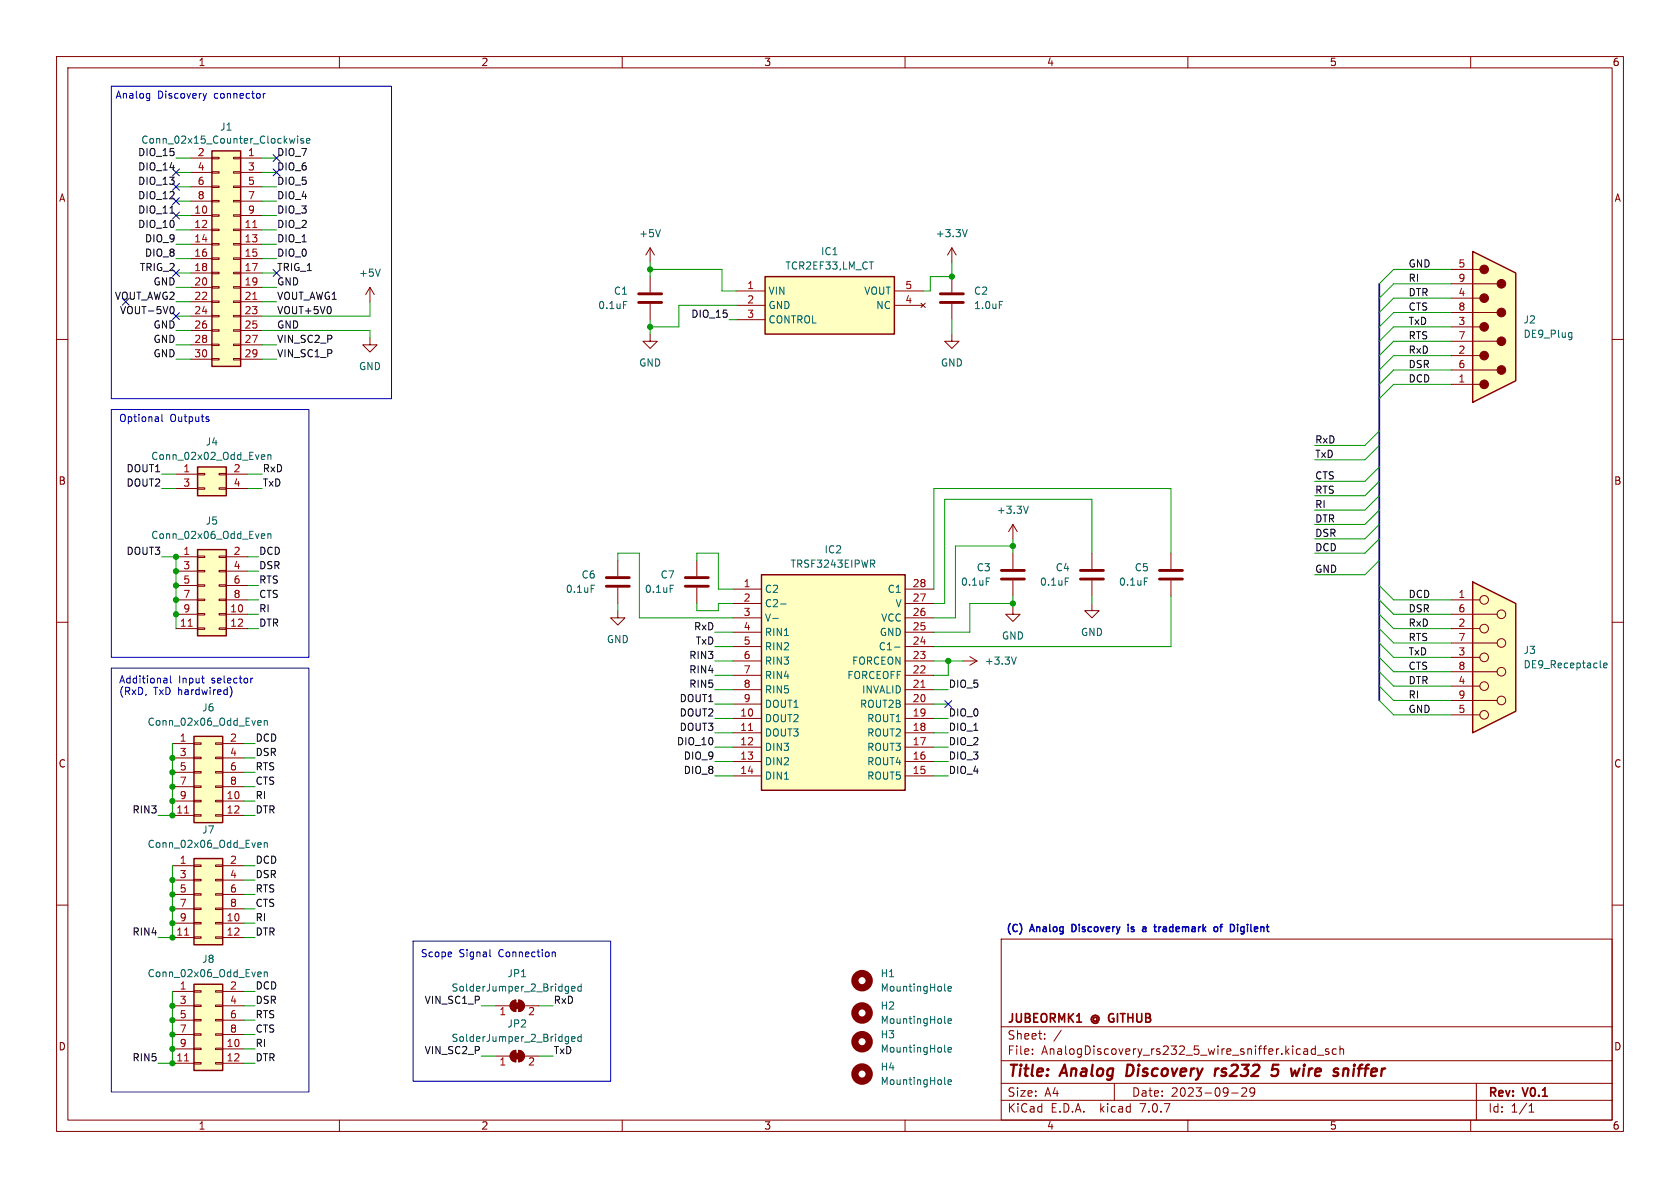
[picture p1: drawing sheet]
<svg xmlns="http://www.w3.org/2000/svg" width="297mm" height="210mm" viewBox="0 0 297 210" stroke-linecap="round" stroke-linejoin="round" font-family="sans-serif">
<g fill="none" stroke="#840000" stroke-width=".18">
<path d="M10 10h277v190h-277zM12 12h273v186h-273zM60 10v2M110 10v2M160 10v2M210 10v2M260 10v2M33.7 27.9h3.8M33.7 38.1h3.8M33.7 30.5h3.8M33.7 33h3.8M33.7 35.6h3.8"/>
<path d="M37.5 38h1.2v.2h-1.2zM37.5 35.4h1.2v.3h-1.2zM37.5 32.9h1.2v.2h-1.2zM37.5 30.4h1.2v.2h-1.2zM37.5 27.8h1.2v.3h-1.2zM41.3 38h1.2v.2h-1.2zM41.3 35.4h1.2v.3h-1.2zM41.3 32.9h1.2v.2h-1.2zM41.3 30.4h1.2v.2h-1.2zM41.3 27.8h1.2v.3h-1.2zM42.5 27.9h3.9M42.5 38.1h3.9"/>
<path d="M42.5 30.5h3.9M42.5 33h3.9M42.5 35.6h3.9M10 60h2M33.7 40.6h3.8M33.7 43.2h3.8M33.7 45.7h3.8M33.7 48.3h3.8M33.7 50.8h3.8M33.7 53.3h3.8M33.7 55.9h3.8M33.7 58.4h3.8"/>
<path d="M37.5 58.3h1.2v.2h-1.2zM37.5 55.8h1.2v.2h-1.2zM37.5 53.2h1.2v.3h-1.2zM37.5 50.7h1.2v.2h-1.2zM37.5 48.1h1.2v.3h-1.2zM37.5 45.6h1.2v.2h-1.2zM37.5 43.1h1.2v.2h-1.2zM37.5 40.5h1.2v.3h-1.2zM41.3 58.3h1.2v.2h-1.2zM41.3 55.8h1.2v.2h-1.2zM41.3 53.2h1.2v.3h-1.2zM41.3 50.7h1.2v.2h-1.2z"/>
<path d="M41.3 48.1h1.2v.3h-1.2zM41.3 45.6h1.2v.2h-1.2zM41.3 43.1h1.2v.2h-1.2zM41.3 40.5h1.2v.3h-1.2zM42.5 40.6h3.9M42.5 43.2h3.9M42.5 45.7h3.9M42.5 48.3h3.9M42.5 50.8h3.9M42.5 53.3h3.9M42.5 55.9h3.9M42.5 58.4h3.9"/>
<path d="M65.4 59.7v1.3h1.3l-1.3 1.2-1.3-1.2h1.3M65.4 50.8l-.8 1.3M65.4 50.8v2.5M65.4 50.8l.8 1.3M168.3 59.1v1.2h1.2l-1.2 1.3-1.3-1.3h1.3M168.3 48.9v2.8M168.3 53.7v2.8M285 60h2M33.7 61h3.8M33.7 63.5h3.8M37.5 63.4h1.2v.2h-1.2zM37.5 60.8h1.2v.3h-1.2z"/>
<path d="M41.3 63.4h1.2v.2h-1.2zM41.3 60.8h1.2v.3h-1.2zM42.5 61h3.9M42.5 63.5h3.9M31.1 98.4h3.8M34.9 98.3h1.3v.3h-1.3zM38.7 98.3h1.3v.3h-1.3zM40 98.4h3.8M179.1 92.7v2.6M179.1 97.8v2.8M179.1 92.7l-.8 1.3M179.1 92.7l.7 1.3"/>
<path d="M193 97.8v2.8M10 110h2M31.1 108.6h3.8M31.1 111.1h3.8M31.1 101h3.8M31.1 103.5h3.8M31.1 106h3.8M34.9 111h1.3v.3h-1.3zM34.9 108.5h1.3v.2h-1.3zM34.9 105.9h1.3v.3h-1.3zM34.9 103.4h1.3v.2h-1.3zM34.9 100.8h1.3v.3h-1.3z"/>
<path d="M38.7 111h1.3v.3h-1.3zM38.7 108.5h1.3v.2h-1.3zM38.7 105.9h1.3v.3h-1.3zM38.7 103.4h1.3v.2h-1.3zM38.7 100.8h1.3v.3h-1.3zM40 108.6h3.8M40 111.1h3.8M40 101h3.8M40 103.5h3.8M40 106h3.8M179.1 107.3v1.3h1.2l-1.2 1.3-1.3-1.3h1.3M179.1 102.6v2.8"/>
<path d="M193 102.6v2.8M285 110h2M30.5 131.4h3.8M30.5 134h3.8M30.5 136.5h3.8M30.5 139.1h3.8M34.3 138.9h1.3v.3h-1.3zM34.3 136.4h1.3v.3h-1.3zM34.3 133.9h1.3v.2h-1.3zM34.3 131.3h1.3v.3h-1.3zM38.1 138.9h1.3v.3h-1.3zM38.1 136.4h1.3v.3h-1.3z"/>
<path d="M38.1 133.9h1.3v.2h-1.3zM38.1 131.3h1.3v.3h-1.3zM39.4 131.4h3.8M39.4 134h3.8M39.4 136.5h3.8M39.4 139.1h3.8M10 160h2M30.5 153h3.8M30.5 155.6h3.8M30.5 158.1h3.8M30.5 141.6h3.8M30.5 144.1h3.8"/>
<path d="M34.3 158h1.3v.2h-1.3zM34.3 155.4h1.3v.3h-1.3zM34.3 152.9h1.3v.3h-1.3zM34.3 144h1.3v.3h-1.3zM34.3 141.5h1.3v.2h-1.3zM38.1 158h1.3v.2h-1.3zM38.1 155.4h1.3v.3h-1.3zM38.1 152.9h1.3v.3h-1.3zM38.1 144h1.3v.3h-1.3zM38.1 141.5h1.3v.2h-1.3zM39.4 153h3.8M39.4 155.6h3.8"/>
<path d="M39.4 158.1h3.8M39.4 141.6h3.8M39.4 144.1h3.8M285 160h2M30.5 177.8h3.8M30.5 175.3h3.8M30.5 163.2h3.8M30.5 165.7h3.8M30.5 160.7h3.8M34.3 177.7h1.3v.2h-1.3zM34.3 175.1h1.3v.3h-1.3zM34.3 165.6h1.3v.3h-1.3z"/>
<path d="M34.3 163.1h1.3v.2h-1.3zM34.3 160.5h1.3v.3h-1.3zM38.1 177.7h1.3v.2h-1.3zM38.1 175.1h1.3v.3h-1.3zM38.1 165.6h1.3v.3h-1.3zM38.1 163.1h1.3v.2h-1.3zM38.1 160.5h1.3v.3h-1.3zM39.4 177.8h3.8M39.4 175.3h3.8M39.4 163.2h3.8M39.4 165.7h3.8M39.4 160.7h3.8"/>
<path d="M87.6 177.8h2.6M90.5 177.1l.7-.3v2a1.02 1.02 0 0 1-1-.6 1.02 1.02 0 0 1 .3-1.1zM91.7 176.8a1.02 1.02 0 0 1 1 1 1.02 1.02 0 0 1-1 1zM92.7 177.8h2.5M177 166h108v32h-108zM30.5 185.4h3.8M30.5 188h3.8M30.5 180.3h3.8M30.5 182.9h3.8M34.3 187.8h1.3v.3h-1.3zM34.3 185.3h1.3v.2h-1.3zM34.3 182.8h1.3v.2h-1.3z"/>
<path d="M34.3 180.2h1.3v.3h-1.3zM38.1 187.8h1.3v.3h-1.3zM38.1 185.3h1.3v.2h-1.3zM38.1 182.8h1.3v.2h-1.3zM38.1 180.2h1.3v.3h-1.3zM39.4 185.4h3.8M39.4 188h3.8M39.4 180.3h3.8M39.4 182.9h3.8M60 198v2M110 198v2M160 198v2"/>
<path d="M177 194.5h108M177 191.5h108M177 187.5h108M177 181.5h108M182.5 186.3v.1M182.5 185.5v.1M184.7 183.6v.1M184.7 182.8v.1M187.6 182.1l-1.3 2M197 191.5v3M210 198v2M217.7 193.2h1.2"/>
<path d="M219.5 192.4l.6-.1 .2 .1 .1 .3-.9 1.1h.9M221.8 192.9l-.3 .3h-.3l-.2-.3 .1-.5 .4-.1 .2 .1a.99 .99 0 0 1-.3 1.4h-.3M230.7 185.4h.3l.2 .2v.8M231.2 186.3l-.5 .1M231.2 185.8h-.5M232.5 185.5l-.4-.1-.3 .3v.4l.2 .2h.5M232.5 184.9v1.5M232.9 186.5h1.1M234.9 185.5l-.4-.1-.2 .2 .1 .2 .5 .2v.3h-.6M236.2 185.5l-.4-.1-.3 .3v.4l.2 .2h.5M236.9 185.5l.2-.1 .4 .1v.9M236.9 184.9v1.5"/>
<path d="M260 198v2M261 191.5v6.5M270.3 196.6h.9M270.3 195.5l.4-.4v1.5"/>
</g>
<path d="M199.4 188.2l-.3 2h.5M214.9 188.9l-.2 1.3M215.5 188.9l-.4 .1-.3 .3M226 188.2h-.9l-.2 1 .3-.2 .6 .1 .2 .3-.2 .6-.3 .2h-.5l-.2-.2M230.5 188.9l-.2 1.3M230.6 188.2l-.1 .1 .1 .1M230.6 188.2l.1 .1-.1 .1M230.6 188.2v.2M238.1 188.9l.3 .3-.1 1" fill="none" stroke="#840000" stroke-width=".4"/>
<path d="M166.2 53.5h4.1M166.2 51.9h4.1M177 100.8h4.1M177 102.4h4.1M191 100.8h4.1M191 102.4h4.1" fill="none" stroke="#840000" stroke-width=".51"/>
<g fill="none" stroke="#006464" stroke-width=".18">
<path d="M52.1 24.5l-.2 .8-.3-.6M52.6 24v.2M52.6 24.5v.8M53.6 24.5h-.3l-.1 .2v.1l.4 .2v.3h-.4M54.2 24.9l.6-.1-.1-.3h-.3l-.2 .2v.6h.5M67.2 47.6l-.4 1.2M176.7 53.3h.6M46.4 94.3l.3 .1 .1 .3-.6 .1M46.7 95.1l-.3 .1M47.4 94.5l.1-.2 .3 .1 .1 .8M47.4 94.3v.9M181.8 89.5l-.4 1.2"/>
<path d="M174.4 102.2h.6M188.3 102.2h.6M45.7 127.4h.4l.1 .3-.6 .1M46.1 128.2h-.4M46.7 127.4v.8M46.7 127.5l.2-.1h.3l.1 .8M45.7 149h.4l.1 .3-.6 .1M46.1 149.7l-.4 .1M46.7 149v.8M46.7 149.1l.2-.1h.3l.1 .8M45.7 171.8l.4 .1 .1 .2-.6 .1M46.1 172.6l-.4 .1"/>
<path d="M46.7 171.9l.2-.1 .3 .1 .1 .8M46.7 171.8v.9M100.1 174.4h.4M100.5 174.4v1l-.2 .2M100.5 175.1l-.4 .1M101.1 174.8l.6-.1-.1-.3h-.4l-.1 .1v.6h.5M102.7 174.4h-.3l-.3 .2 .2 .5h.4M102.7 173.9v1.3M167 175l.2 .2M167.6 174.8l.6-.1-.1-.3h-.3l-.2 .1 .1 .6h.4M167 185.8l.2 .2M167 191.5l.2 .2"/>
<path d="M167.6 185.6l.6-.1-.1-.3h-.3l-.2 .1 .1 .6h.4M167.6 191.3l.6-.1-.1-.3h-.3l-.2 .1 .1 .7h.4"/>
</g>
<g fill="#840000" stroke="#840000" stroke-width=".18">
<path d="M90.9 177.3h1v1h-1z"/>
<path d="M90.5 177.1l.7-.3v2a1.02 1.02 0 0 1-1-.6 1.02 1.02 0 0 1 .3-1.1z"/>
<path d="M91.7 176.8a1.02 1.02 0 0 1 1 1 1.02 1.02 0 0 1-1 1z"/>
</g>
<g fill="#ffffc2" stroke="#ffffc2" stroke-width=".18">
<path d="M34.3 174h5.1v15.2h-5.1z"/>
<path d="M34.3 151.8h5.1v15.2h-5.1z"/>
<path d="M34.3 130.2h5.1v15.2h-5.1z"/>
<path d="M37.5 26.7h5v38.1h-5z"/>
<path d="M34.9 97.2h5.1v15.2h-5.1z"/>
</g>
<path d="M37.5 26.7h5v38.1h-5zM34.9 97.2h5.1v15.2h-5.1zM34.3 130.2h5.1v15.2h-5.1zM34.3 151.8h5.1v15.2h-5.1zM34.3 174h5.1v15.2h-5.1z" fill="none" stroke="#840000" stroke-width=".25"/>
<path d="M44.7 40.2h.7M44.7 52.9h.7M33.3 110.7h.7M32.6 143.7h.8M32.6 165.3h.8M32.6 187.5h.8" fill="none" stroke="#a90000" stroke-width=".18"/>
<g fill="none" stroke="#840000" stroke-width="1.3">
<circle cx="152.4" cy="173.4" r="1.27"/>
<circle cx="152.4" cy="189.9" r="1.27"/>
<circle cx="152.4" cy="184.1" r="1.27"/>
</g>
<path d="M260.3 44.5l7.7 3.8v19l-7.7 3.8z" fill="#ffffc2"/>
<g fill="#840000" stroke="#840000" stroke-width=".18">
<circle cx="262.4" cy="67.9" r=".76"/>
<circle cx="262.4" cy="62.9" r=".76"/>
<circle cx="262.4" cy="57.8" r=".76"/>
<circle cx="262.4" cy="52.7" r=".76"/>
<circle cx="262.4" cy="47.6" r=".76"/>
<circle cx="265.4" cy="65.4" r=".76"/>
<circle cx="265.4" cy="60.3" r=".76"/>
<circle cx="265.4" cy="55.2" r=".76"/>
<circle cx="265.4" cy="50.2" r=".76"/>
</g>
<g fill="none" stroke="#840000" stroke-width=".18">
<path d="M114.9 43.8l-.7 1.3M114.9 43.8v2.6M114.9 48.9v2.8M114.9 53.7v2.8M114.9 43.8l.8 1.3M130.2 51.4h5.1M130.2 54h5.1M130.2 56.5h5.1M158.1 51.4h5.1M158.1 54h5.1M162.8 53.6l.8 .8M163.6 53.6l-.8 .8"/>
<path d="M168.3 43.8l-.8 1.3M168.3 43.8v2.6M168.3 43.8l.7 1.3M256.5 57.8h5.1M256.5 55.2h8.2M256.5 52.7h5.1M256.5 50.2h8.2M256.5 47.6h5.1M256.5 67.9h5.1M256.5 65.4h8.2M256.5 62.9h5.1M256.5 60.3h8.2"/>
<path d="M31.1 83.8h3.8M31.1 86.4h3.8M34.9 86.2h1.3v.3h-1.3zM34.9 83.7h1.3v.2h-1.3zM38.7 86.2h1.3v.3h-1.3zM38.7 83.7h1.3v.2h-1.3zM40 83.8h3.8M40 86.4h3.8M207 97.8v2.8M193 106.7v1.3h1.3l-1.3 1.2-1.2-1.2h1.2M207 102.6v2.8"/>
</g>
<path d="M135.3 48.9h22.8v10.2h-22.8zM260.3 44.5l7.7 3.8v19l-7.7 3.8zM34.9 82.6h5.1v5h-5.1z" fill="none" stroke="#840000" stroke-width=".25"/>
<g fill="none" stroke="#006464" stroke-width=".18">
<path d="M110.2 53.3h.6M116.7 40.6l-.4 1.3M171 40.6l-.4 1.3M277.5 58.8h.4M277.9 58.8v1l-.3 .3M277.9 59.6h-.4M46.4 80.4h.3l.1 .3-.6 .1M46.7 81.2h-.3M47.4 80.5l.1-.1h.3l.1 .8M47.4 80.4v.8M202.3 102.2h.6M167 180.7l.2 .2"/>
<path d="M167.6 180.5l.6-.1-.1-.3h-.3l-.2 .2 .1 .6h.4"/>
</g>
<g fill="#ffffc2" stroke="#ffffc2" stroke-width=".18">
<path d="M135.3 48.9h22.8v10.2h-22.8z"/>
<path d="M34.9 82.6h5.1v5h-5.1z"/>
</g>
<circle cx="152.4" cy="179.1" r="1.27" fill="none" stroke="#840000" stroke-width="1.3"/>
<path d="M112.9 51.9h4.1M112.9 53.5h4.1M205 100.8h4M205 102.4h4" fill="none" stroke="#840000" stroke-width=".51"/>
<path d="M260.3 102.9l7.7 3.8v19l-7.7 3.8z" fill="#ffffc2"/>
<g fill="none" stroke="#840000" stroke-width=".18">
<path d="M114.9 59.1v1.2h1.3l-1.3 1.3-1.2-1.3h1.2M109.2 99.1v2.8M123.2 99.1v2.8M109.2 108v1.2h1.3l-1.3 1.3-1.3-1.3h1.3M109.2 103.9v2.8M123.2 103.9v2.8M129.5 104.1h5.1M129.5 106.7h5.1M129.5 119.4h5.1M129.5 116.8h5.1M129.5 114.3h5.1M129.5 111.8h5.1"/>
<path d="M129.5 109.2h5.1M160 104.1h5.1M160 106.7h5.1M160 119.4h5.1M160 116.8h5.1M160 114.3h5.1M160 111.8h5.1M160 109.2h5.1M170.2 116.8h2.5M171.4 116.1l1.3 .7M172.7 116.8l-1.3 .8M256.5 118.7h8.2"/>
<path d="M256.5 116.2h5.1M256.5 113.7h8.2M256.5 111.1h5.1M256.5 108.6h8.2M256.5 106h5.1M129.5 127h5.1M129.5 129.5h5.1M129.5 132.1h5.1M129.5 134.6h5.1M129.5 137.2h5.1M129.5 124.5h5.1M129.5 121.9h5.1"/>
<path d="M160 127h5.1M160 129.5h5.1M160 132.1h5.1M160 134.6h5.1M160 137.2h5.1M160 124.5h5.1M160 121.9h5.1M256.5 126.4h5.1M256.5 123.8h8.2M256.5 121.3h5.1M87.6 186.7h2.6M90.5 185.9l.7-.2v2a1.02 1.02 0 0 1-1-.6 1.02 1.02 0 0 1 .3-1.2z"/>
<path d="M91.7 185.7a1.02 1.02 0 0 1 1 1 1.02 1.02 0 0 1-1 1zM92.7 186.7h2.5"/>
<circle cx="262.4" cy="116.2" r=".76"/>
<circle cx="262.4" cy="106" r=".76"/>
<circle cx="262.4" cy="111.1" r=".76"/>
<circle cx="265.4" cy="113.7" r=".76"/>
<circle cx="265.4" cy="118.7" r=".76"/>
<circle cx="265.4" cy="108.6" r=".76"/>
<circle cx="262.4" cy="121.3" r=".76"/>
<circle cx="262.4" cy="126.4" r=".76"/>
<circle cx="265.4" cy="123.8" r=".76"/>
</g>
<path d="M134.6 101.6h25.4v38.1h-25.4zM260.3 102.9l7.7 3.8v19l-7.7 3.8z" fill="none" stroke="#840000" stroke-width=".25"/>
<g fill="none" stroke="#006464" stroke-width=".18">
<path d="M154.2 99.7l.4 .6M154.5 99.1l.1 .1-.1 .4M104.5 103.4h.6M118.5 103.4h.6M136.6 109.3h1M138 106.8h1M158.1 114.4h1M179.7 116.1l-.5 1.3M283 118l.1 .1M283.5 117.6l.6-.1-.1-.2-.3-.1-.2 .2 .1 .6h.4M100.1 183.2l.4 .1M100.5 183.2v1.1l-.2 .2"/>
<path d="M100.5 184l-.4 .1M101.1 183.7l.6-.1-.1-.3-.4-.1-.1 .2v.6h.5M102.7 183.3l-.3-.1-.3 .3 .2 .5h.4M102.7 182.8v1.3"/>
</g>
<path d="M134.6 101.6h25.4v38.1h-25.4z" fill="#ffffc2" stroke="#ffffc2" stroke-width=".18"/>
<path d="M132.3 129.1h.7M162.8 121.5h.7" fill="none" stroke="#a90000" stroke-width=".18"/>
<path d="M107.2 102.1h4.1M107.2 103.6h4.1M121.2 102.1h4M121.2 103.6h4" fill="none" stroke="#840000" stroke-width=".51"/>
<g fill="#840000" stroke="#840000" stroke-width=".18">
<path d="M90.9 186.2h1v1h-1z"/>
<path d="M90.5 185.9l.7-.2v2a1.02 1.02 0 0 1-1-.6 1.02 1.02 0 0 1 .3-1.2z"/>
<path d="M91.7 185.7a1.02 1.02 0 0 1 1 1 1.02 1.02 0 0 1-1 1z"/>
</g>
<path d="M30 37.7h.8M30.2 54.2h.1a.68 .68 0 0 1 .5 .6 .68 .68 0 0 1-.5 .7l-.1-.1M58.5 54.4v.8" fill="none" stroke="#0f0f0f" stroke-width=".18"/>
<g fill="none" stroke="#0000c2" stroke-width=".18">
<path d="M19.7 15.2h49.5v55.3h-49.5zM26.1 16.5l.4 .1M26.5 16.5v1l-.3 .3M26.5 17.3l-.4 .1M35.9 16.5l.3 .9M36.2 17.4l-.1 .3M36.5 16.5l-.3 .9M46.5 16.5v.9M46.9 16.5l-.4 .3M19.7 72.4h34.9v43.8h-34.9zM28.6 73.2v1.1l.2 .2M36.8 74.1l.2 .2-.2 .2"/>
<path d="M36.8 73.7h.1M19.7 118.1h34.9v74.9h-34.9zM29.1 119.9h.2l.2 .2v.6M30.1 119.5v1.1l.2 .1M35.6 119.9h.5M44.3 119.9v.8M44.7 119.9l-.4 .2M29.5 120.7h-.4M29.5 120.2h-.4M36 120.7h.1M40.7 121.4a1.47 1.47 0 0 1-.1 1.9M73 166.4h34.9v24.7h-34.9z"/>
<path d="M86.6 167.9v1.1l.2 .1M97.7 168.3h.4l.1 .8"/>
</g>
<g fill="none" stroke="#0000c2" stroke-width=".25">
<path d="M189.8 163.4h-.3v1.3h.3M199.4 163.4v.1M199.4 163.8v.9M200 164.6l.1 .1M200 163.9v.3M202.4 163.8l.2 .2v.7M202.6 164.6l-.1 .1M202.6 164.1l-.1 .1M205.1 163.8h.1M205.7 164.3v.3M215.6 163.8h.5M216.1 163.4l-.3 .2v1.1"/>
<path d="M219.5 164.6h.4M219.5 163.9h.4M219.9 163.8v1.1l-.1 .1-.3 .1"/>
</g>
<path d="M243.8 50.2v73.6" fill="none" stroke="#000084" stroke-width=".3"/>
<g fill="none" stroke="#009600" stroke-width=".18">
<path d="M31.1 38.1h2.6M31.1 30.5h2.6M31.1 27.9h2.6M31.1 33h2.6M31.1 35.6h2.6M46.4 38.1h2.5M46.4 30.5h2.5M46.4 27.9h2.5M46.4 33h2.5M46.4 35.6h2.5M31.1 58.4h2.6M31.1 55.9h2.6"/>
<path d="M31.1 40.6h2.6M31.1 43.2h2.6M31.1 45.7h2.6M31.1 48.3h2.6M31.1 50.8h2.6M31.1 53.3h2.6M46.4 58.4h19v1.3M46.4 40.6h2.5M46.4 43.2h2.5M46.4 45.7h2.5M46.4 48.3h2.5M46.4 50.8h2.5"/>
<path d="M46.4 53.3h2.5M65.4 53.3v2.6h-19M114.9 47.6h12.7v3.8h2.6M114.9 46.4v2.5M114.9 56.5v2.6M128.9 56.5h1.3M130.2 54h-10.2v3.8h-5.1M168.3 46.4v2.5h-3.8v2.5h-1.3M168.3 56.5v2.6M256.5 52.7h-10.1l-2.6 2.5M256.5 47.6h-10.1l-2.6 2.6M256.5 50.2h-10.1l-2.6 2.5"/>
<path d="M256.5 55.2h-10.1l-2.6 2.6M256.5 57.8h-10.1l-2.6 2.5M31.1 61h2.6M31.1 63.5h2.6M46.4 61h2.5M46.4 63.5h2.5M243.8 76.2l-2.5 2.5h-8.9M243.8 78.7l-2.5 2.6h-8.9M256.5 65.4h-10.1l-2.6 2.5M256.5 62.9h-10.1l-2.6 2.5M256.5 67.9h-10.1l-2.6 2.6M256.5 60.3h-10.1l-2.6 2.6"/>
<path d="M28.6 98.4h2.5v12.7M28.6 83.8h2.5M28.6 86.4h2.5M43.8 98.4h1.9M43.8 83.8h2.6M43.8 86.4h2.6M109.2 99.1v-1.3h3.8v11.4h16.5M123.2 99.1v-1.3h3.8v6.3h2.5M179.1 95.3v2.5M179.1 96.5h-10.2v12.7h-3.8M193 97.8v-9.5h-26v18.4h-1.9M207 97.8v-11.4h-41.9v17.7"/>
<path d="M243.8 85.1l-2.5 2.5h-8.9M243.8 90.2l-2.5 2.5h-8.9M243.8 87.6l-2.5 2.6h-8.9M243.8 99.1l-2.5 2.5h-8.9M243.8 95.3l-2.5 2.5h-8.9M243.8 92.7l-2.5 2.6h-8.9M243.8 82.6l-2.5 2.5h-8.9M43.8 106h1.9M43.8 101h1.9M43.8 103.5h1.9M43.8 108.6h1.9M43.8 111.1h1.9"/>
<path d="M109.2 106.7v1.3M123.2 106.7v1.3h3.8v-1.3h2.5M126.4 119.4h3.1M126.4 111.8h3.1M126.4 116.8h3.1M126.4 114.3h3.1M165.1 116.8h5.1M167.6 116.8v2.6h-2.5M179.1 105.4v1.9M179.1 106.7h-7.7v5.1h-6.3M193 105.4v1.3M207 105.4v8.9h-41.9"/>
<path d="M243.8 103.5l2.6 2.5h10.1M243.8 106l2.6 2.6h10.1M243.8 108.6l2.6 2.5h10.1M243.8 111.1l2.6 2.6h10.1M243.8 116.2l2.6 2.5h10.1M243.8 113.7l2.6 2.5h10.1M243.8 118.7l2.6 2.6h10.1M30.5 131.4v12.7h-2.6M43.2 136.5h1.9M43.2 131.4h1.9M43.2 134h1.9M43.2 139.1h1.9"/>
<path d="M126.4 124.5h3.1M126.4 121.9h3.1M126.4 132.1h3.1M126.4 127h3.1M126.4 129.5h3.1M126.4 137.2h3.1M126.4 134.6h3.1M165.1 124.5h2.5M165.1 121.9h2.5M165.1 132.1h2.5M165.1 127h2.5M165.1 129.5h2.5"/>
<path d="M165.1 137.2h2.5M165.1 134.6h2.5M243.8 123.8l2.6 2.6h10.1M243.8 121.3l2.6 2.5h10.1M30.5 153v12.7h-2.6M43.2 144.1h1.9M43.2 153h1.9M43.2 141.6h1.9M43.2 155.6h1.9M43.2 158.1h1.9M30.5 175.3v12.7h-2.6M43.2 165.7h1.9"/>
<path d="M43.2 163.2h1.9M43.2 160.7h1.9M43.2 177.8h1.9M43.2 175.3h1.9M85.1 177.8h2.5M95.2 177.8h2.6M43.2 188h1.9M43.2 182.9h1.9M43.2 185.4h1.9M43.2 180.3h1.9M85.1 186.7h2.5M95.2 186.7h2.6"/>
</g>
<g fill="none" stroke="#000084" stroke-width=".18">
<path d="M30.5 37.5l1.2 1.2M30.5 35l1.2 1.2M30.5 32.4l1.2 1.2M30.5 29.9l1.2 1.2M31.7 37.5l-1.2 1.2M31.7 35l-1.2 1.2M31.7 32.4l-1.2 1.2M31.7 29.9l-1.2 1.2M48.3 29.9l1.2 1.2M48.3 27.3l1.2 1.2M49.5 29.9l-1.2 1.2M49.5 27.3l-1.2 1.2"/>
<path d="M21.6 52.7l1.2 1.2M22.8 52.7l-1.2 1.2M30.5 47.7l1.2 1.2M30.5 55.3l1.2 1.2M31.7 47.7l-1.2 1.2M31.7 55.3l-1.2 1.2M48.3 47.7l1.2 1.2M49.5 47.7l-1.2 1.2M167 123.9l1.2 1.2M168.2 123.9l-1.2 1.2"/>
</g>
<g fill="#009600" stroke="#009600" stroke-width=".18">
<circle cx="179.1" cy="96.5" r=".46"/>
<circle cx="168.3" cy="48.9" r=".46"/>
<circle cx="179.1" cy="106.7" r=".46"/>
<circle cx="167.6" cy="116.8" r=".46"/>
<circle cx="31.1" cy="106" r=".46"/>
<circle cx="31.1" cy="103.5" r=".46"/>
<circle cx="31.1" cy="98.4" r=".46"/>
<circle cx="31.1" cy="101" r=".46"/>
<circle cx="31.1" cy="108.6" r=".46"/>
<circle cx="30.5" cy="144.1" r=".46"/>
<circle cx="30.5" cy="155.6" r=".46"/>
<circle cx="30.5" cy="134" r=".46"/>
<circle cx="30.5" cy="136.5" r=".46"/>
<circle cx="30.5" cy="141.6" r=".46"/>
<circle cx="30.5" cy="139.1" r=".46"/>
<circle cx="30.5" cy="188" r=".46"/>
<circle cx="30.5" cy="177.8" r=".46"/>
<circle cx="30.5" cy="182.9" r=".46"/>
<circle cx="30.5" cy="185.4" r=".46"/>
<circle cx="30.5" cy="180.3" r=".46"/>
<circle cx="30.5" cy="158.1" r=".46"/>
<circle cx="30.5" cy="163.2" r=".46"/>
<circle cx="30.5" cy="160.7" r=".46"/>
<circle cx="30.5" cy="165.7" r=".46"/>
<circle cx="114.9" cy="47.6" r=".46"/>
<circle cx="114.9" cy="57.8" r=".46"/>
</g>
<g font-size="2.8" fill="#840000">
<text x="178" y="190.9">Title:</text>
<text x="187.7" y="190.9">Analog</text>
<text x="200" y="190.9">Discovery</text>
<text x="216.4" y="190.9">rs232</text>
<text x="227.3" y="190.9">5</text>
<text x="231.5" y="190.9">wire</text>
<text x="239.8" y="190.9">sniffer</text>
</g>
<g font-size="2.1" fill="#840000">
<text x="178" y="184">Sheet:</text>
<text x="178" y="181.2">JUBEORMK1</text>
<text x="193" y="181.2">@ GITHUB</text>
<text x="178" y="186.7">File:</text>
<text x="184.1" y="186.7">AnalogDiscovery_rs232_5_wire_sniffer.kicad_sch</text>
<text x="178" y="196.9">KiCad</text>
<text x="178" y="194.1">Size:</text>
<text x="184.7" y="194.1">A4</text>
<text x="185.7" y="196.9">E.D.A.</text>
<text x="194.6" y="196.9">kicad</text>
<text x="200" y="194.1">Date:</text>
<text x="201.8" y="196.9">7.0.7</text>
<text x="207" y="194.1">2023-09-29</text>
<text x="263" y="194.3">Rev:</text>
<text x="263" y="196.9">Id:</text>
<text x="267.1" y="196.9">1/1</text>
<text x="269.4" y="194.3">V0.1</text>
</g>
<g font-size="1.8" fill="#840000">
<text x="35" y="11.9">1</text>
<text x="85" y="11.9">2</text>
<text x="135" y="11.9">3</text>
<text x="185" y="11.9">4</text>
<text x="235" y="11.9">5</text>
<text x="285" y="11.9">6</text>
<text x="10.3" y="35.9">A</text>
<text x="285.3" y="35.9">A</text>
<text x="10.3" y="85.9">B</text>
<text x="285.3" y="85.9">B</text>
<text x="10.3" y="135.9">C</text>
<text x="285.3" y="135.9">C</text>
<text x="10.3" y="185.9">D</text>
<text x="285.3" y="185.9">D</text>
<text x="35" y="199.9">1</text>
<text x="85" y="199.9">2</text>
<text x="135" y="199.9">3</text>
<text x="185" y="199.9">4</text>
<text x="235" y="199.9">5</text>
<text x="285" y="199.9">6</text>
</g>
<g font-size="1.8" fill="#0000c2">
<text x="20.3" y="17.5">Analog</text>
<text x="27.8" y="17.5">Discovery</text>
<text x="38" y="17.5">connector</text>
<text x="21" y="74.7">Optional</text>
<text x="30" y="74.7">Outputs</text>
<text x="21" y="120.9">Additional</text>
<text x="21" y="122.9">(RxD,</text>
<text x="27.1" y="122.9">TxD hardwired)</text>
<text x="31.6" y="120.9">Input</text>
<text x="37.5" y="120.9">selector</text>
<text x="177.8" y="164.9">(C)</text>
<text x="182.2" y="164.9">Analog</text>
<text x="190.1" y="164.9">Discovery</text>
<text x="200.5" y="164.9">is</text>
<text x="203.6" y="164.9">a</text>
<text x="206.2" y="164.9">trademark</text>
<text x="217.3" y="164.9">of</text>
<text x="220.6" y="164.9">Digilent</text>
<text x="74.3" y="169.3">Scope</text>
<text x="81.2" y="169.3">Signal</text>
<text x="88.2" y="169.3">Connection</text>
</g>
<g font-size="1.8" fill="#006464">
<text x="38.8" y="23.3">J1</text>
<text x="24.9" y="25.6">Conn_02x15_Counter_Clockwise</text>
<text x="112.9" y="42.1">+5V</text>
<text x="138.8" y="47.9">TCR2EF33,LM_CT</text>
<text x="145" y="45.3">IC1</text>
<text x="165.3" y="42.1">+3.3V</text>
<text x="63.4" y="49.1">+5V</text>
<text x="108.4" y="52.3">C1</text>
<text x="135.8" y="52.3">VIN</text>
<text x="152.7" y="52.3">VOUT</text>
<text x="172.1" y="52.3">C2</text>
<text x="105.7" y="54.8">0.1uF</text>
<text x="135.8" y="54.8">GND</text>
<text x="135.8" y="57.4">CONTROL</text>
<text x="154.8" y="54.8">NC</text>
<text x="172.1" y="54.8">1.0uF</text>
<text x="269.3" y="57.4">J2</text>
<text x="269.3" y="59.9">DE9_Plug</text>
<text x="63.4" y="65.6">GND</text>
<text x="112.9" y="65">GND</text>
<text x="166.2" y="65">GND</text>
<text x="26.6" y="81.5">Conn_02x02_Odd_Even</text>
<text x="36.3" y="79">J4</text>
<text x="26.6" y="95.5">Conn_02x06_Odd_Even</text>
<text x="36.3" y="92.9">J5</text>
<text x="176.1" y="91">+3.3V</text>
<text x="139.7" y="100.6">TRSF3243EIPWR</text>
<text x="145.7" y="98">IC2</text>
<text x="172.6" y="101.2">C3</text>
<text x="186.5" y="101.2">C4</text>
<text x="200.5" y="101.2">C5</text>
<text x="99.9" y="105">0.1uF</text>
<text x="102.7" y="102.5">C6</text>
<text x="113.9" y="105">0.1uF</text>
<text x="116.7" y="102.5">C7</text>
<text x="135.1" y="105">C2</text>
<text x="135.1" y="107.5">C2-</text>
<text x="156.8" y="105">C1</text>
<text x="158.2" y="107.5">V</text>
<text x="169.8" y="103.7">0.1uF</text>
<text x="183.8" y="103.7">0.1uF</text>
<text x="197.7" y="103.7">0.1uF</text>
<text x="107.2" y="113.9">GND</text>
<text x="135.1" y="110.1">V-</text>
<text x="135.1" y="112.6">RIN1</text>
<text x="155.4" y="112.6">GND</text>
<text x="155.7" y="110.1">VCC</text>
<text x="177" y="113.3">GND</text>
<text x="191" y="112.6">GND</text>
<text x="135.1" y="115.2">RIN2</text>
<text x="135.1" y="117.7">RIN3</text>
<text x="150.5" y="117.7">FORCEON</text>
<text x="155.3" y="115.2">C1-</text>
<text x="174" y="117.7">+3.3V</text>
<text x="269.3" y="115.8">J3</text>
<text x="269.3" y="118.3">DE9_Receptacle</text>
<text x="35.6" y="126">J6</text>
<text x="135.1" y="120.2">RIN4</text>
<text x="135.1" y="122.8">RIN5</text>
<text x="135.1" y="125.3">DOUT1</text>
<text x="149.7" y="120.2">FORCEOFF</text>
<text x="151.9" y="125.3">ROUT2B</text>
<text x="152.3" y="122.8">INVALID</text>
<text x="26" y="128.5">Conn_02x06_Odd_Even</text>
<text x="135.1" y="127.9">DOUT2</text>
<text x="135.1" y="130.4">DOUT3</text>
<text x="153.2" y="130.4">ROUT2</text>
<text x="153.2" y="127.9">ROUT1</text>
<text x="135.1" y="132.9">DIN3</text>
<text x="135.1" y="135.5">DIN2</text>
<text x="153.2" y="135.5">ROUT4</text>
<text x="153.2" y="132.9">ROUT3</text>
<text x="135.1" y="138">DIN1</text>
<text x="153.2" y="138">ROUT5</text>
<text x="35.6" y="147.5">J7</text>
<text x="26" y="150.1">Conn_02x06_Odd_Even</text>
<text x="26" y="172.9">Conn_02x06_Odd_Even</text>
<text x="35.6" y="170.4">J8</text>
<text x="89.6" y="172.9">JP1</text>
<text x="155.6" y="172.9">H1</text>
<text x="79.7" y="175.5">SolderJumper_2_Bridged</text>
<text x="155.6" y="175.5">MountingHole</text>
<text x="155.6" y="178.7">H2</text>
<text x="79.7" y="184.4">SolderJumper_2_Bridged</text>
<text x="89.6" y="181.8">JP2</text>
<text x="155.6" y="183.7">H3</text>
<text x="155.6" y="181.2">MountingHole</text>
<text x="155.6" y="186.3">MountingHole</text>
<text x="155.6" y="189.5">H4</text>
<text x="155.6" y="192">MountingHole</text>
</g>
<g font-size="1.8" fill="#0f0f0f">
<text x="24.3" y="27.7">DIO_15</text>
<text x="48.9" y="27.7">DIO_7</text>
<text x="24.3" y="30.2">DIO_14</text>
<text x="24.3" y="32.8">DIO_13</text>
<text x="24.3" y="35.3">DIO_12</text>
<text x="48.9" y="35.3">DIO_4</text>
<text x="48.9" y="30.2">DIO_6</text>
<text x="48.9" y="32.8">DIO_5</text>
<text x="24.3" y="37.8">DIO_11</text>
<text x="24.3" y="40.4">DIO_10</text>
<text x="48.9" y="37.8">DIO_3</text>
<text x="48.9" y="40.4">DIO_2</text>
<text x="24.6" y="48">TRIG_2</text>
<text x="25.5" y="45.5">DIO_8</text>
<text x="25.5" y="42.9">DIO_9</text>
<text x="48.9" y="48">TRIG_1</text>
<text x="48.9" y="42.9">DIO_1</text>
<text x="48.9" y="45.5">DIO_0</text>
<text x="248.9" y="47.4">GND</text>
<text x="20.2" y="53.1">VOUT_AWG2</text>
<text x="27" y="50.5">GND</text>
<text x="48.9" y="50.5">GND</text>
<text x="48.9" y="53.1">VOUT_AWG1</text>
<text x="248.9" y="49.9">RI</text>
<text x="248.9" y="52.4">DTR</text>
<text x="21.1" y="55.6">VOUT-5V0</text>
<text x="27" y="58.2">GND</text>
<text x="48.9" y="58.2">GND</text>
<text x="48.9" y="55.6">VOUT+5V0</text>
<text x="122.1" y="56.3">DIO_15</text>
<text x="248.9" y="57.5">TxD</text>
<text x="248.9" y="55">CTS</text>
<text x="27" y="60.7">GND</text>
<text x="27" y="63.2">GND</text>
<text x="48.9" y="60.7">VIN_SC2_P</text>
<text x="48.9" y="63.2">VIN_SC1_P</text>
<text x="248.9" y="65.1">DSR</text>
<text x="248.9" y="62.6">RxD</text>
<text x="248.9" y="60.1">RTS</text>
<text x="248.9" y="67.7">DCD</text>
<text x="22.3" y="83.6">DOUT1</text>
<text x="46.4" y="83.6">RxD</text>
<text x="232.4" y="81">TxD</text>
<text x="232.4" y="78.5">RxD</text>
<text x="22.3" y="86.1">DOUT2</text>
<text x="46.4" y="86.1">TxD</text>
<text x="232.4" y="89.9">RI</text>
<text x="232.4" y="87.4">RTS</text>
<text x="232.4" y="84.8">CTS</text>
<text x="232.4" y="92.4">DTR</text>
<text x="232.4" y="95">DSR</text>
<text x="22.3" y="98.2">DOUT3</text>
<text x="45.7" y="100.7">DSR</text>
<text x="45.7" y="98.2">DCD</text>
<text x="232.4" y="101.3">GND</text>
<text x="232.4" y="97.5">DCD</text>
<text x="45.7" y="105.8">CTS</text>
<text x="45.7" y="103.2">RTS</text>
<text x="248.9" y="105.8">DCD</text>
<text x="45.7" y="110.9">DTR</text>
<text x="45.7" y="108.3">RI</text>
<text x="122.6" y="111.5">RxD</text>
<text x="248.9" y="108.3">DSR</text>
<text x="248.9" y="113.4">RTS</text>
<text x="248.9" y="110.9">RxD</text>
<text x="121.7" y="119.1">RIN4</text>
<text x="121.7" y="116.6">RIN3</text>
<text x="122.9" y="114">TxD</text>
<text x="248.9" y="118.5">CTS</text>
<text x="248.9" y="115.9">TxD</text>
<text x="120.1" y="124.2">DOUT1</text>
<text x="121.7" y="121.7">RIN5</text>
<text x="167.6" y="121.7">DIO_5</text>
<text x="248.9" y="121">DTR</text>
<text x="248.9" y="123.6">RI</text>
<text x="45.1" y="131.2">DCD</text>
<text x="119.6" y="131.8">DIO_10</text>
<text x="120.1" y="129.3">DOUT3</text>
<text x="120.1" y="126.7">DOUT2</text>
<text x="167.6" y="131.8">DIO_2</text>
<text x="167.6" y="129.3">DIO_1</text>
<text x="167.6" y="126.7">DIO_0</text>
<text x="248.9" y="126.1">GND</text>
<text x="45.1" y="136.3">RTS</text>
<text x="45.1" y="133.7">DSR</text>
<text x="120.8" y="134.4">DIO_9</text>
<text x="120.8" y="136.9">DIO_8</text>
<text x="167.6" y="136.9">DIO_4</text>
<text x="167.6" y="134.4">DIO_3</text>
<text x="23.3" y="143.9">RIN3</text>
<text x="45.1" y="141.3">RI</text>
<text x="45.1" y="143.9">DTR</text>
<text x="45.1" y="138.8">CTS</text>
<text x="45.1" y="152.8">DCD</text>
<text x="45.1" y="155.3">DSR</text>
<text x="45.1" y="160.4">CTS</text>
<text x="45.1" y="157.9">RTS</text>
<text x="23.3" y="165.5">RIN4</text>
<text x="45.1" y="162.9">RI</text>
<text x="45.1" y="165.5">DTR</text>
<text x="45.1" y="175">DCD</text>
<text x="45.1" y="177.5">DSR</text>
<text x="75" y="177.5">VIN_SC1_P</text>
<text x="97.8" y="177.5">RxD</text>
<text x="45.1" y="182.6">CTS</text>
<text x="45.1" y="185.2">RI</text>
<text x="45.1" y="180.1">RTS</text>
<text x="23.3" y="187.7">RIN5</text>
<text x="45.1" y="187.7">DTR</text>
<text x="75" y="186.4">VIN_SC2_P</text>
<text x="97.8" y="186.4">TxD</text>
</g>
<g font-size="1.8" fill="#a90000">
<text x="34.9" y="27.7">2</text>
<text x="43.7" y="27.7">1</text>
<text x="34.9" y="30.2">4</text>
<text x="34.9" y="32.8">6</text>
<text x="34.9" y="35.3">8</text>
<text x="43.7" y="30.2">3</text>
<text x="43.7" y="32.8">5</text>
<text x="43.7" y="35.3">7</text>
<text x="34.2" y="37.8">10</text>
<text x="34.2" y="40.4">12</text>
<text x="43.1" y="40.4">11</text>
<text x="43.7" y="37.8">9</text>
<text x="34.2" y="42.9">14</text>
<text x="34.2" y="45.5">16</text>
<text x="43.1" y="42.9">13</text>
<text x="43.1" y="45.5">15</text>
<text x="257.7" y="47.4">5</text>
<text x="34.2" y="48">18</text>
<text x="34.2" y="50.5">20</text>
<text x="34.2" y="53.1">22</text>
<text x="43.1" y="48">17</text>
<text x="43.1" y="50.5">19</text>
<text x="43.1" y="53.1">21</text>
<text x="132" y="51.2">1</text>
<text x="132" y="53.7">2</text>
<text x="159.9" y="53.7">4</text>
<text x="159.9" y="51.2">5</text>
<text x="257.7" y="52.5">4</text>
<text x="257.7" y="49.9">9</text>
<text x="34.2" y="55.6">24</text>
<text x="34.2" y="58.2">26</text>
<text x="43.1" y="55.6">23</text>
<text x="43.1" y="58.2">25</text>
<text x="132" y="56.3">3</text>
<text x="257.7" y="57.5">3</text>
<text x="257.7" y="55">8</text>
<text x="34.2" y="60.7">28</text>
<text x="34.2" y="63.2">30</text>
<text x="43.1" y="60.7">27</text>
<text x="43.1" y="63.2">29</text>
<text x="257.7" y="62.6">2</text>
<text x="257.7" y="65.2">6</text>
<text x="257.7" y="60.1">7</text>
<text x="257.7" y="67.7">1</text>
<text x="32.3" y="83.6">1</text>
<text x="41.2" y="83.6">2</text>
<text x="32.3" y="86.1">3</text>
<text x="41.2" y="86.1">4</text>
<text x="32.3" y="98.2">1</text>
<text x="32.3" y="100.7">3</text>
<text x="41.2" y="98.2">2</text>
<text x="41.2" y="100.7">4</text>
<text x="32.3" y="103.3">5</text>
<text x="32.3" y="105.8">7</text>
<text x="41.2" y="103.3">6</text>
<text x="41.2" y="105.8">8</text>
<text x="131.4" y="103.9">1</text>
<text x="131.4" y="106.4">2</text>
<text x="161.2" y="106.4">27</text>
<text x="161.2" y="103.9">28</text>
<text x="257.7" y="105.8">1</text>
<text x="31.7" y="110.9">11</text>
<text x="32.3" y="108.3">9</text>
<text x="40.6" y="108.3">10</text>
<text x="40.6" y="110.9">12</text>
<text x="131.4" y="109">3</text>
<text x="131.4" y="111.5">4</text>
<text x="161.2" y="111.5">25</text>
<text x="161.2" y="109">26</text>
<text x="257.7" y="110.9">2</text>
<text x="257.7" y="108.3">6</text>
<text x="257.7" y="113.4">7</text>
<text x="131.4" y="114">5</text>
<text x="131.4" y="116.6">6</text>
<text x="131.4" y="119.1">7</text>
<text x="161.2" y="119.1">22</text>
<text x="161.2" y="116.6">23</text>
<text x="161.2" y="114">24</text>
<text x="257.7" y="116">3</text>
<text x="257.7" y="118.5">8</text>
<text x="131.4" y="121.7">8</text>
<text x="131.4" y="124.2">9</text>
<text x="161.2" y="124.2">20</text>
<text x="161.2" y="121.7">21</text>
<text x="257.7" y="121">4</text>
<text x="257.7" y="123.6">9</text>
<text x="31.7" y="131.2">1</text>
<text x="40.6" y="131.2">2</text>
<text x="130.8" y="126.7">10</text>
<text x="130.8" y="129.3">11</text>
<text x="130.8" y="131.8">12</text>
<text x="161.2" y="131.8">17</text>
<text x="161.2" y="129.3">18</text>
<text x="161.2" y="126.7">19</text>
<text x="257.7" y="126.1">5</text>
<text x="31.7" y="133.7">3</text>
<text x="31.7" y="136.3">5</text>
<text x="40.6" y="133.7">4</text>
<text x="40.6" y="136.3">6</text>
<text x="130.8" y="134.4">13</text>
<text x="130.8" y="136.9">14</text>
<text x="161.2" y="136.9">15</text>
<text x="161.2" y="134.4">16</text>
<text x="31.1" y="143.9">11</text>
<text x="31.7" y="138.8">7</text>
<text x="31.7" y="141.4">9</text>
<text x="40" y="141.4">10</text>
<text x="40" y="143.9">12</text>
<text x="40.6" y="138.8">8</text>
<text x="31.7" y="152.8">1</text>
<text x="31.7" y="155.3">3</text>
<text x="40.6" y="152.8">2</text>
<text x="40.6" y="155.3">4</text>
<text x="31.7" y="157.9">5</text>
<text x="31.7" y="160.4">7</text>
<text x="40.6" y="157.9">6</text>
<text x="40.6" y="160.4">8</text>
<text x="31.1" y="165.5">11</text>
<text x="31.7" y="162.9">9</text>
<text x="40" y="162.9">10</text>
<text x="40" y="165.5">12</text>
<text x="31.7" y="175">1</text>
<text x="31.7" y="177.5">3</text>
<text x="40.6" y="175">2</text>
<text x="40.6" y="177.5">4</text>
<text x="88.2" y="179.8">1</text>
<text x="93.3" y="179.8">2</text>
<text x="31.7" y="180.1">5</text>
<text x="31.7" y="182.6">7</text>
<text x="31.7" y="185.2">9</text>
<text x="40" y="185.2">10</text>
<text x="40.6" y="180.1">6</text>
<text x="40.6" y="182.6">8</text>
<text x="31.1" y="187.7">11</text>
<text x="40" y="187.7">12</text>
<text x="88.2" y="188.7">1</text>
<text x="93.3" y="188.7">2</text>
</g>
</svg>
